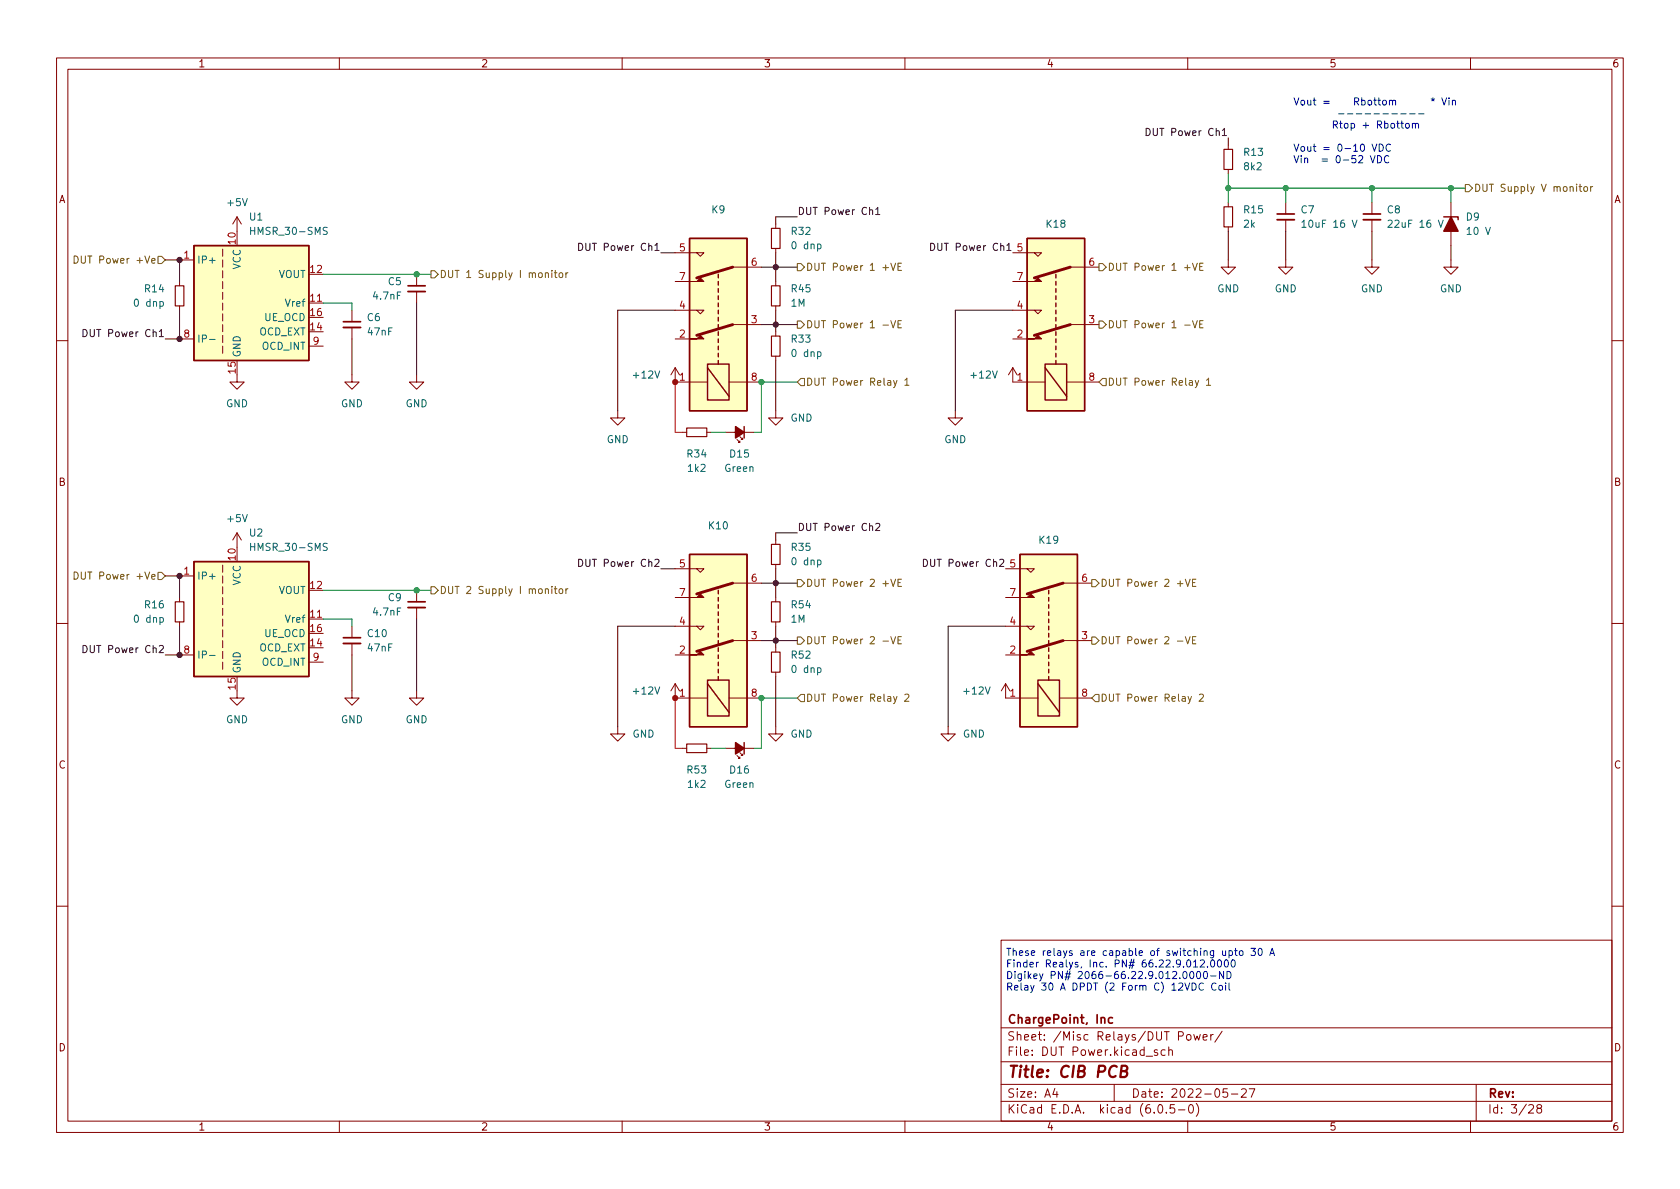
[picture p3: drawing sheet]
<svg xmlns="http://www.w3.org/2000/svg" width="297mm" height="210mm" viewBox="0 0 297 210" stroke-linecap="round" stroke-linejoin="round" font-family="sans-serif">
<g fill="none" stroke="#840000" stroke-width=".18">
<path d="M10 10.2h277v190.1h-277zM12 12.2h273v186.1h-273zM60 10.2v2M110 10.2v2M160 10.2v2M210 10.2v2M260 10.2v2M41.9 38.3v2.6M41.9 38.3l-.8 1.3M41.9 38.3l.8 1.3M137.2 39.6v.8M217.2 25.6v.8"/>
<path d="M217.2 30v.7M217.2 35.8v.8M227.3 35.8v2M227.3 38.9v2M242.6 35.8v2M242.6 38.9v2M256.5 35.8v7.6M31.7 59.9h2.6M31.7 49.8v.7M31.7 54.1v.8M31.7 46h2.6M39.4 44.1v1.2"/>
<path d="M39.4 46v1.2M39.4 47.9v1.2M39.4 49.8v1.2M39.4 51.7v1.3M39.4 53.6v1.3M39.4 55.5v1.3M39.4 57.4v1.3M39.4 59.3v1.3M54.6 53.6h2.5M62.2 54.9v2M62.2 57.9v2M73.7 48.5v2"/>
<path d="M73.7 51.6v2M119.4 54.9h5.1l-.7 .6-.6-.6M119.4 44.7h5.1l-.7 .6-.6-.6M119.4 59.9h2.5M119.4 49.8h2.5M129.5 57.4h5.1M129.5 47.2h5.1M137.2 43.9v.8M137.2 49.8v.7M137.2 54.1v.8M137.2 58.7v.7M179.1 54.9h5l-.6 .6-.6-.6"/>
<path d="M179.1 44.7h5l-.6 .6-.6-.6M179.1 59.9h2.5M179.1 49.8h2.5M189.2 57.4h5.1M189.2 47.2h5.1M217.2 46v1.2h1.2l-1.2 1.3-1.3-1.3h1.3M217.2 40.1v.8M227.3 46v1.2h1.3l-1.3 1.3-1.2-1.3h1.2M242.6 46v1.2h1.2l-1.2 1.3-1.3-1.3h1.3M256.5 46v1.2h1.3l-1.3 1.3-1.2-1.3h1.2M10 60.2h2M39.4 61.2v1.3"/>
<path d="M41.9 66.3v1.3h1.3l-1.3 1.2-1.3-1.2h1.3M54.6 61.2h2.5M62.2 66.3v1.3h1.3l-1.3 1.2-1.2-1.2h1.2M73.7 66.3v1.3h1.2l-1.2 1.2-1.3-1.2h1.3M109.2 72.6v1.3h1.3l-1.3 1.3-1.3-1.3h1.3M119.4 65v2.6h5.7M119.4 65l-.8 1.3M119.4 65l.7 1.3M120.6 76.4h.8M125 76.4h.7M128.3 76.4h5M128.9 67.6h5.7"/>
<path d="M130.3 77.7l.5 .5h-.2h.2v-.2M130.8 77.2l.5 .5h-.2h.2v-.2M137.2 72.6v1.3h1.2l-1.2 1.3-1.3-1.3h1.3M137.2 63v.7M168.9 72.6v1.3h1.3l-1.3 1.3-1.3-1.3h1.3M179.1 65v2.6h5.7M179.1 65l-.8 1.3M179.1 65l.7 1.3M188.6 67.6h5.7M285 60.2h2M39.4 99.9v1.3M41.9 94.2l-.8 1.3"/>
<path d="M41.9 94.2v2.6M41.9 94.2l.8 1.3M137.2 95.5v.8M137.2 99.8v.8M10 110.2h2M31.7 115.8h2.6M31.7 101.8h2.6M31.7 105.7v.7M31.7 110v.7M39.4 101.8v1.3M39.4 103.8v1.2M39.4 105.7v1.2"/>
<path d="M39.4 107.6v1.2M39.4 109.5v1.2M39.4 111.4v1.2M39.4 113.3v1.2M39.4 115.2v1.3M39.4 117.1v1.3M54.6 109.5h2.5M54.6 117.1h2.5M62.2 110.7v2.1M62.2 113.8v2M73.7 104.4v2M73.7 107.4v2.1"/>
<path d="M119.4 110.7h5.1l-.7 .7-.6-.7M119.4 100.6h5.1l-.7 .6-.6-.6M119.4 115.8h2.5M119.4 105.7h2.5M129.5 113.3h5.1M129.5 103.1h5.1M137.2 105.7v.7M137.2 110v.7M137.2 114.5v.8M137.2 118.9v.7M177.8 110.7h5.1l-.7 .7-.6-.7M177.8 100.6h5.1l-.7 .6-.6-.6"/>
<path d="M177.8 115.8h2.5M177.8 105.7h2.5M188 113.3h5M188 103.1h5M285 110.2h2M41.9 122.2v1.2h1.3l-1.3 1.3-1.3-1.3h1.3M62.2 122.2v1.2h1.3l-1.3 1.3-1.2-1.3h1.2M73.7 122.2v1.2h1.2l-1.2 1.3-1.3-1.3h1.3M109.2 128.5v1.3h1.3l-1.3 1.3-1.3-1.3h1.3M119.4 120.9v2.5h5.7M119.4 120.9l-.8 1.3M119.4 120.9l.7 1.3"/>
<path d="M120.6 132.3h.8M125 132.3h.7M128.3 132.3h5M128.9 123.4h5.7M130.3 133.6l.5 .5h-.2h.2v-.2M130.8 133.1l.5 .5h-.2h.2v-.3M137.2 128.5v1.3h1.2l-1.2 1.3-1.3-1.3h1.3M167.6 128.5v1.3h1.3l-1.3 1.3-1.2-1.3h1.2M177.8 120.9v2.5h5.7M177.8 120.9l-.8 1.3M177.8 120.9l.8 1.3M187.3 123.4h5.7"/>
<path d="M10 160.2h2M177 166.3h108v32h-108zM285 160.2h2M60 198.3v2M110 198.3v2M160 198.3v2M177 194.8h108M177 191.8h108M177 187.8h108M177 181.8h108M186.5 192.5l-.4 1h1M186.9 193v1"/>
<path d="M197 191.8v3M202.6 186.8h1.2M204.6 185.7l-.3-.1-.2 .2v.3l.5 .1v.4h-.5M204.9 195.4l.2-.1a.81 .81 0 0 1 .6 .7 .81 .81 0 0 1-.3 .8h-.2a.81 .81 0 0 1-.6-.6 .81 .81 0 0 1 .3-.8zM206 185.7l-.4-.1-.3 .3v.4l.1 .3h.6M206.2 196.7v.1M206.6 185.8l.3-.2 .3 .1 .1 .9M206.6 185.1v1.5M207.6 195.3h-.7v.7l.2-.1 .5 .1 .1 .2-.1 .5-.2 .1-.5-.1M208.4 183.2l.7-.1 .1-.2-.1-.3-.2-.2h-.5v1.5M208.4 196.3h1.1M209.9 183l.4-.1 .3 .3v.4l-.3 .3h-.4l-.1-.3v-.4z"/>
<path d="M210 198.3v2M210.4 195.4l.1-.1a.81 .81 0 0 1 .6 .7 .81 .81 0 0 1-.3 .8h-.2a.81 .81 0 0 1-.5-.6 .81 .81 0 0 1 .3-.8zM211.1 182.9l.3 1 .2-.7 .3 .7 .3-1M211.5 195.1a1.72 1.72 0 0 1 0 2.3M212.7 183.4l.7-.1v-.3l-.5-.1-.2 .2 .1 .8h.6M214.1 182.9v1M214.5 182.9l-.3 .1-.1 .2M216.1 182.4l-1.3 1.9M217 192.5h-.7l-.1 .7 .2-.1 .5 .1 .2 .2-.1 .5-.2 .1-.6-.1M217.7 193.5h1.2M219.5 192.7l.6-.2 .2 .2 .1 .3-1 1h1M220.9 192.5h1l-.7 1.5"/>
<path d="M260 198.3v2M261 191.8v6.5M270.3 195.5l.6-.2 .2 .2 .1 .3-1 1h1M272 196l-.3-.3 .1-.2 .2-.2 .4 .1 .2 .2-.1 .2-.6 .2-.2 .3 .1 .4 .2 .1h.3l.3-.3-.1-.4-.2-.1"/>
</g>
<path d="M198.2 189.4l.9-.1a.46 .46 0 0 0 .2-.4 .46 .46 0 0 0-.3-.4h-.7l-.2 2h.7a.53 .53 0 0 0 .5-.5 .53 .53 0 0 0-.4-.6" fill="none" stroke="#840000" stroke-width=".4"/>
<path d="M225.8 37.8h3.1M241 37.8h3.1M60.7 56.9h3.1M72.1 50.5h3.1M60.7 112.8h3.1M72.1 106.4h3.1M194.7 180.1l.2-.2 .4 .1v.9M196.7 180l-.4-.1-.3 .3v.4l.1 .3h.6" fill="none" stroke="#840000" stroke-width=".3"/>
<path d="M225.8 38.9h3.1M241 38.9h3.1M60.7 57.9h3.1M72.1 51.6h3.1M60.7 113.8h3.1M72.1 107.4h3.1" fill="none" stroke="#840000" stroke-width=".33"/>
<path d="M216.4 36.6h1.5v3.5h-1.5zM216.4 26.4h1.5v3.6h-1.5zM31 50.5h1.5v3.6h-1.5zM136.4 40.4h1.5v3.5h-1.5zM136.4 50.5h1.5v3.6h-1.5zM136.4 59.4h1.5v3.6h-1.5zM121.4 75.7h3.6v1.5h-3.6zM136.4 96.3h1.5v3.5h-1.5zM31 106.4h1.5v3.6h-1.5zM136.4 115.3h1.5v3.6h-1.5zM136.4 106.4h1.5v3.6h-1.5zM121.4 131.6h3.6v1.5h-3.6z" fill="none" stroke="#840000" stroke-width=".2"/>
<g fill="#ffffc2" stroke="#ffffc2" stroke-width=".18">
<path d="M121.9 42.2h10.2v30.4h-10.2z"/>
<path d="M121.9 98h10.2v30.5h-10.2z"/>
<path d="M34.3 99.3h20.3v20.3h-20.3z"/>
<path d="M180.3 98h10.2v30.5h-10.2z"/>
<path d="M181.6 42.2h10.2v30.4h-10.2z"/>
<path d="M34.3 43.4h20.3v20.3h-20.3z"/>
</g>
<g fill="none" stroke="#840000" stroke-width=".25">
<path d="M255.3 38.3h2.5v.6M34.3 43.4h20.3v20.3h-20.3zM121.9 42.2h10.2v30.4h-10.2zM127 48.5v.6M127 49.8v.6M127 51v.7M127 52.3v.7M127 53.6v.6M127 54.9v.6M127 56.1v.7M127 57.4v.6M127 58.7v.6"/>
<path d="M127 59.9v.7M181.6 42.2h10.2v30.4h-10.2zM186.7 48.5v.6M186.7 49.8v.6M186.7 51v.7M186.7 52.3v.7M186.7 53.6v.6M186.7 54.9v.6M186.7 56.1v.7M186.7 57.4v.6M186.7 58.7v.6M186.7 59.9v.7"/>
<path d="M125.1 64.4h3.8v6.3h-3.8zM125.1 65l3.8 5.1M127 61.2v.6M127 62.5v.6M127 63.7v.7M131.6 75.4v2.1M184.8 64.4h3.8v6.3h-3.8zM184.8 65l3.8 5.1M186.7 61.2v.6M186.7 62.5v.6M186.7 63.7v.7M34.3 99.3h20.3v20.3h-20.3z"/>
<path d="M121.9 98h10.2v30.5h-10.2zM180.3 98h10.2v30.5h-10.2zM127 104.4v.6M127 105.7v.6M127 106.9v.7M127 108.2v.6M127 109.5v.6M127 110.7v.7M127 112v.6M127 113.3v.6M127 114.5v.7M127 115.8v.7"/>
<path d="M127 117.1v.6M127 118.4v.6M127 119.6v.7M185.4 104.4v.6M185.4 105.7v.6M185.4 106.9v.7M185.4 108.2v.6M185.4 109.5v.6M185.4 110.7v.7M185.4 112v.6M185.4 113.3v.6M185.4 114.5v.7"/>
<path d="M185.4 115.8v.7M185.4 117.1v.6M185.4 118.4v.6M185.4 119.6v.7M125.1 120.3h3.8v6.3h-3.8zM125.1 120.9l3.8 5.1M131.6 131.3v2M183.5 120.3h3.8v6.3h-3.8zM183.5 120.9l3.8 5.1"/>
</g>
<path d="M129.5 57.4l-6.3 1.9M129.5 47.2l-6.3 1.9M189.2 57.4l-6.3 1.9M189.2 47.2l-6.3 1.9M129.5 113.3l-6.3 1.9M129.5 103.1l-6.3 1.9M188 113.3l-6.4 1.9M188 103.1l-6.4 1.9" fill="none" stroke="#840000" stroke-width=".51"/>
<g fill="#840000" stroke="#840000" stroke-width=".18">
<path d="M121.9 59.9h1.3l.6-.6 .7 .6z"/>
<path d="M121.9 49.8h1.3l.6-.7 .7 .7z"/>
<path d="M121.9 115.8h1.3l.6-.6 .7 .6z"/>
<path d="M121.9 105.7h1.3l.6-.7 .7 .7z"/>
<path d="M180.3 115.8h1.3l.6-.6 .7 .6z"/>
<path d="M180.3 105.7h1.3l.6-.7 .7 .7z"/>
<path d="M181.6 59.9h1.3l.6-.6 .6 .6z"/>
<path d="M181.6 49.8h1.3l.6-.7 .6 .7z"/>
</g>
<g fill="#840000" stroke="#840000" stroke-width=".25">
<path d="M130 131.3l1.6 1-1.6 1z"/>
<path d="M256.5 38.3l1.3 2.6h-2.5z"/>
<path d="M130 75.4l1.6 1-1.6 1.1z"/>
</g>
<path d="M230.2 39.3l.4-.4v1.3M239.1 38.9l.4 1.3 .4-1.3M245.4 39l.5-.1 .3 .4-.8 .9h.8M254.3 38.9l.4 1.3 .5-1.3M230.2 40.2h.7M37.1 60h.9M37.1 115.9h.9" fill="none" stroke="#006464" stroke-width=".18"/>
<g fill="none" stroke="#725600" stroke-width=".18">
<path d="M259.1 32.6h.6l.6 .7-.6 .6h-.6zM278.8 32.6v.1M278.8 33v.8M279.2 33h.5M279.4 32.6v1.1l.3 .1M280.1 33.1l.4-.1 .2 .2v.4l-.2 .2h-.4l-.1-.2zM281.2 33v.8M281.6 33l-.4 .2M13.1 45.3a.64 .64 0 0 1 .7 .6 .64 .64 0 0 1-.7 .6zM27.9 45.3h.7l.6 .7-.6 .6h-.7zM76.2 47.9h.6l.7 .6-.7 .6h-.6zM96.4 48.4l.2-.2 .3 .1 .1 .8"/>
<path d="M97.6 47.8v.1M97.6 48.2v.9M98 48.2h.5M98.2 47.8v1.1l.3 .2M98.9 48.4l.2-.2 .3 .2 .1 .4-.1 .2-.3 .1-.2-.1zM100.1 48.2v.9M100.4 48.2l-.3 .3M141 46.6h.6l.6 .6-.6 .7h-.6zM141 56.8h.6l.6 .6-.6 .6h-.6zM156.1 57.5h1M157.5 46.5l.4 1.3 .5-1.3M157.5 56.7l.4 1.3 .5-1.3"/>
<path d="M158.8 47.1h.4M158.8 57.3h.4M159.4 46.5h-.6v1.3h.6M159.4 56.7h-.6v1.3h.6M194.3 46.6h.6l.7 .6-.7 .7h-.6zM194.3 56.8h.6l.7 .6-.7 .6h-.6zM209.5 57.5h.9M210.8 46.5l.5 1.3 .4-1.3M210.8 56.7l.5 1.3 .4-1.3M212.1 47.1h.4M212.1 57.3h.4M212.7 46.5h-.6v1.3h.6"/>
<path d="M212.7 56.7h-.6v1.3h.6M141.6 66.9h.6v1.3h-.6l-.6-.6zM158.6 67.3l-.4 1.1-.2 .2M160 67.2l.3-.3v1.2M160 68.1h.7M194.9 66.9h.7v1.3h-.7l-.6-.6zM211.9 67.3l-.4 1.1-.2 .2M213.3 67.2l.4-.3v1.2M213.3 68.1h.8M13.1 101.2a.64 .64 0 0 1 .7 .6 .64 .64 0 0 1-.7 .6zM27.9 101.2h.7l.6 .6-.6 .7h-.7zM76.2 103.8h.6l.7 .6-.7 .6h-.6z"/>
<path d="M96.4 104.2l.2-.1 .3 .1 .1 .8M97.6 103.7v.1M97.6 104.1v.9M98 104.1h.5M98.2 103.7v1.1l.3 .2M98.9 104.2l.2-.1 .3 .1 .1 .5-.1 .2-.3 .1-.2-.2zM100.1 104.1v.9M100.4 104.1l-.3 .3M141 102.5h.6l.6 .6-.6 .7h-.6zM141 112.6h.6l.6 .7-.6 .6h-.6zM156.1 113.4h1M157.5 102.4l.4 1.3 .5-1.3"/>
<path d="M157.5 112.6l.4 1.3 .5-1.3M158.8 103h.4M158.8 113.2h.4M159.4 102.4h-.6v1.3h.6M159.4 112.6h-.6v1.3h.6M193 112.6h.7l.6 .7-.6 .6h-.7zM193 102.5h.7l.6 .6-.6 .7h-.7zM208.2 113.4h1M209.6 112.6l.4 1.3 .4-1.3M209.6 102.4l.4 1.3 .4-1.3M210.8 103h.5M210.8 113.2h.5"/>
<path d="M211.4 112.6h-.6v1.3h.6M211.4 102.4h-.6v1.3h.6M141.6 122.8h.6v1.3h-.6l-.6-.7zM158.6 123.2l-.4 1.1-.2 .1M160 122.9l.5-.2 .2 .4-.8 .9h.8M193.7 122.8h.6v1.3h-.6l-.7-.7zM210.7 123.2l-.5 1.1-.1 .1M212.1 122.9l.4-.2 .3 .4-.8 .9h.8"/>
</g>
<path d="M153.7 37.2l.2-.1 .3 .1 .1 .7M154.8 37l.4-.3v1.2M154.8 37.9h.8M202.6 22.7a.64 .64 0 0 1 .8 .6 .64 .64 0 0 1-.8 .7zM14.7 58.3a.64 .64 0 0 1 .7 .6 .64 .64 0 0 1-.7 .6zM102.3 43a.64 .64 0 0 1 .7 .7 .64 .64 0 0 1-.7 .6zM164.5 43a.64 .64 0 0 1 .8 .7 .64 .64 0 0 1-.8 .6zM102.3 98.9a.64 .64 0 0 1 .7 .6 .64 .64 0 0 1-.7 .7zM154.8 92.7l.5-.2 .3 .4-.8 .9h.8M163.3 98.9a.64 .64 0 0 1 .7 .6 .64 .64 0 0 1-.7 .7zM14.7 114.1a.64 .64 0 0 1 .7 .7 .64 .64 0 0 1-.7 .6z" fill="none" stroke="#0f0f0f" stroke-width=".18"/>
<g fill="none" stroke="#0000c2" stroke-width=".18">
<path d="M234.1 17.9h.9M234.1 18.3h.9M242.9 17.7h.5M243.1 17.3v1.1l.3 .2M243.6 17.7h.5M243.8 17.3v1.1l.3 .2M244.6 17.8l.3-.1 .2 .3v.3l-.2 .3-.3-.1-.1-.2zM253 17.5l.4 .1 .3-.1M253.2 17.8l.2-.2 .1 .2M253.4 17.3v.3M254.9 17.3l.4 1.3 .5-1.3M256.2 17.3v.1"/>
<path d="M256.2 17.7v.9M256.8 17.8l.2-.1 .3 .1v.8M256.8 17.7v.9M236.7 20.1h.9M238.2 20.1h1M239.8 20.1h1M241.4 20.1h.9M242.3 27.5l.4 1.3 .4-1.3M242.6 25.5l.4 1.2 .4-1.2M242.9 20.1h1M243.6 27.5a.64 .64 0 0 1 .7 .7 .64 .64 0 0 1-.7 .6zM243.9 25.5a.64 .64 0 0 1 .7 .6 .64 .64 0 0 1-.7 .6z"/>
<path d="M244.5 20.1h1M244.8 21.9l.4-.1 .2 .3-.1 .5h-.5M245.5 27.6a.6 .6 0 0 0-.8 .5 .6 .6 0 0 0 .6 .7l.2-.1M245.9 25.6a.6 .6 0 0 0-.9 .4 .6 .6 0 0 0 .6 .7l.3-.1M246 21.9l.3-.1 .3 .3v.3l-.3 .3-.3-.1-.1-.2zM246.1 20.1h1M246.9 21.8h.5M247.1 21.4v1.1l.3 .2M247.7 20.1h.9M247.7 21.8h.4M247.8 21.4v1.1l.3 .2M248.6 21.9l.3-.1 .3 .3v.3l-.3 .3-.3-.1-.1-.2z"/>
<path d="M249.2 20.1h1M249.7 21.9l.2-.1 .3 .1 .1 .8M249.7 21.8v.9M250.3 22l.1-.2 .4 .1v.8M250.8 20.1h1M210.5 171.9l.2-.1a.68 .68 0 0 1 .4 .6 .68 .68 0 0 1-.4 .7l-.2-.2-.1-.3zM210.8 173.8a.64 .64 0 0 1 .7 .7 .64 .64 0 0 1-.7 .6zM211 170.1l.4-.4v1.3M211 171h.7M211.7 171.8h.2a.68 .68 0 0 1 .4 .6 .68 .68 0 0 1-.4 .7 .84 .84 0 0 1-.2-1.3zM212.2 169.9l.5-.2 .3 .4-.8 .9h.8M212.8 173.9a.6 .6 0 0 0-.9 .5 .6 .6 0 0 0 .6 .7l.3-.1"/>
<path d="M213 171.8h.1a.68 .68 0 0 1 .4 .6 .68 .68 0 0 1-.4 .7 .84 .84 0 0 1-.1-1.3zM213.5 170.9v.1M214 172.6h1M214.2 169.8l.1-.1a.68 .68 0 0 1 .5 .7 .68 .68 0 0 1-.5 .6 .84 .84 0 0 1-.1-1.2zM215 173.9a.6 .6 0 0 0-.8 .5 .6 .6 0 0 0 .6 .7l.2-.1M215.4 169.9l.2-.2a.68 .68 0 0 1 .4 .7 .68 .68 0 0 1-.4 .6l-.2-.1-.1-.4zM215.6 174.3h.3l.3 .2v.4l-.3 .2-.3-.1-.1-.1zM216.2 168.1v.8l.3 .1 .2-.2M216.3 171.8v1.3l-.7-1.3v1.3M216.6 169.8l.2-.1a.68 .68 0 0 1 .4 .7 .68 .68 0 0 1-.4 .6 .84 .84 0 0 1-.2-1.2zM216.7 173.8v.1M216.7 168.1v.9"/>
<path d="M216.7 174.3v.8M216.9 171.8a.64 .64 0 0 1 .8 .6 .64 .64 0 0 1-.8 .7zM217.3 168.2l.4-.1 .2 .3-.1 .5h-.5M217.3 173.8v1.1l.2 .2M217.3 168.1v1.3M217.8 169.9l.2-.2a.68 .68 0 0 1 .4 .7 .68 .68 0 0 1-.4 .6l-.2-.1-.1-.4zM218.3 168.1h.5M218.5 167.7v1.1l.3 .2M219.2 168.2l.3-.1 .3 .3v.3l-.3 .3-.3-.1-.1-.2zM221.2 167.7h.8l-.5 .5 .4 .1v.5l-.2 .2-.5-.2M222.6 167.8l.1-.1a.68 .68 0 0 1 .5 .6 .68 .68 0 0 1-.5 .7 .84 .84 0 0 1-.1-1.2zM224.5 169l.4-1.3 .5 1.3"/>
<path d="M224.6 168.6h.6"/>
</g>
<g fill="none" stroke="#480000" stroke-width=".18">
<path d="M141 38.3h-3.8v1.3M217.2 24.4v1.2M29.2 46h2.5v3.8M31.7 54.9v5h-2.5M62.2 59.9v6.4M73.7 53.6v12.7M116.8 44.7h2.6M119.4 54.9h-10.2v17.7M134.6 47.2h6.4M134.6 57.4h6.4M137.2 44.7v5.1M137.2 54.9v3.8"/>
<path d="M179.1 54.9h-10.2v17.7M217.2 40.9v5.1M227.3 40.9v5.1M242.6 40.9v5.1M256.5 43.4v2.6M137.2 63.7v8.9M141 94.2h-3.8v1.3M29.2 101.8h2.5v3.9M31.7 110.7v5.1h-2.5M62.2 115.8v6.4M73.7 109.5v12.7M116.8 100.6h2.6"/>
<path d="M119.4 110.7h-10.2v17.8M134.6 103.1h6.4M134.6 113.3h6.4M137.2 100.6v5.1M137.2 110.7v3.8M137.2 119.6v8.9M177.8 110.7h-10.2v17.8"/>
</g>
<g fill="none" stroke="#009600" stroke-width=".18">
<path d="M217.2 33.3h41.9M217.2 30.7v5.1M227.3 33.3v2.5M242.6 33.3v2.5M256.5 33.3v2.5M57.1 53.6h5.1v1.3M57.1 48.5h19.1M125.7 76.4h2.6M141 67.6h-6.4v8.8h-1.3M57.1 109.5h5.1v1.2M57.1 104.4h19.1M125.7 132.3h2.6"/>
<path d="M141 123.4h-6.4v8.9h-1.3"/>
</g>
<path d="M119.4 67.6v8.8h1.2M119.4 123.4v8.9h1.2" fill="none" stroke="#c20000" stroke-width=".18"/>
<g fill="#009600" stroke="#009600" stroke-width=".18">
<circle cx="134.6" cy="67.6" r=".46"/>
<circle cx="73.7" cy="48.5" r=".46"/>
<circle cx="73.7" cy="104.4" r=".46"/>
<circle cx="242.6" cy="33.3" r=".46"/>
<circle cx="227.3" cy="33.3" r=".46"/>
<circle cx="256.5" cy="33.3" r=".46"/>
<circle cx="217.2" cy="33.3" r=".46"/>
<circle cx="134.6" cy="123.4" r=".46"/>
</g>
<g fill="#c20000" stroke="#c20000" stroke-width=".18">
<circle cx="119.4" cy="67.6" r=".46"/>
<circle cx="119.4" cy="123.4" r=".46"/>
</g>
<g fill="#480000" stroke="#480000" stroke-width=".18">
<circle cx="137.2" cy="57.4" r=".46"/>
<circle cx="137.2" cy="47.2" r=".46"/>
<circle cx="31.7" cy="59.9" r=".46"/>
<circle cx="31.7" cy="46" r=".46"/>
<circle cx="31.7" cy="101.8" r=".46"/>
<circle cx="31.7" cy="115.8" r=".46"/>
<circle cx="137.2" cy="103.1" r=".46"/>
<circle cx="137.2" cy="113.3" r=".46"/>
</g>
<text font-size="2.8" fill="#840000" x="178" y="190.6">Title: CIB PCB</text>
<g font-size="2.1" fill="#840000">
<text x="178" y="184">Sheet: /Misc Relays/DUT Power/</text>
<text x="178" y="181">ChargePoint, Inc</text>
<text x="178" y="186.7">File: DUT Power.kicad_sch</text>
<text x="178" y="196.9">KiCad E.D.A. kicad (6.0.5-0)</text>
<text x="178" y="194.1">Size: A4</text>
<text x="200" y="194.1">Date: 2022-05-27</text>
<text x="263" y="194.1">Rev:</text>
<text x="263" y="196.9">Id: 3/28</text>
</g>
<g font-size="1.8" fill="#840000">
<text x="35" y="11.9">1</text>
<text x="85" y="11.9">2</text>
<text x="135" y="11.9">3</text>
<text x="185" y="11.9">4</text>
<text x="235" y="11.9">5</text>
<text x="285" y="11.9">6</text>
<text x="10.3" y="35.9">A</text>
<text x="285.3" y="35.9">A</text>
<text x="10.3" y="85.9">B</text>
<text x="285.3" y="85.9">B</text>
<text x="10.3" y="135.9">C</text>
<text x="285.3" y="135.9">C</text>
<text x="10.3" y="185.9">D</text>
<text x="285.3" y="185.9">D</text>
<text x="35" y="199.9">1</text>
<text x="85" y="199.9">2</text>
<text x="135" y="199.9">3</text>
<text x="185" y="199.9">4</text>
<text x="235" y="199.9">5</text>
<text x="285" y="199.9">6</text>
</g>
<g font-size="1.8" fill="#0000c2">
<text x="228.6" y="18.6">Vout =</text>
<text x="232" y="22.7">Rtop + Rbottom</text>
<text x="235.7" y="18.6">Rbottom</text>
<text x="245.4" y="18.6">* Vin</text>
<text x="228.6" y="26.8">Vout = 0-10 VDC</text>
<text x="228.6" y="28.9">Vin = 0-52 VDC</text>
<text x="177.8" y="169">These relays are capable of switching upto 30 A</text>
<text x="177.8" y="171.1">Finder Realys, Inc. PN# 66.22.9.012.0000</text>
<text x="177.8" y="173.1">Digikey PN# 2066-66.22.9.012.0000-ND</text>
<text x="177.8" y="175.2">Relay 30 A DPDT (2 Form C) 12VDC Coil</text>
</g>
<g font-size="1.8" fill="#0f0f0f">
<text x="203.9" y="24">DUT Power Ch1</text>
<text x="141" y="38">DUT Power Ch1</text>
<text x="103.6" y="44.3">DUT Power Ch1</text>
<text x="165.8" y="44.3">DUT Power Ch1</text>
<text x="15.9" y="59.6">DUT Power Ch1</text>
<text x="141" y="93.9">DUT Power Ch2</text>
<text x="103.6" y="100.2">DUT Power Ch2</text>
<text x="164.5" y="100.2">DUT Power Ch2</text>
<text x="15.9" y="115.5">DUT Power Ch2</text>
</g>
<g font-size="1.8" fill="#006464">
<text x="220" y="27.6">R13</text>
<text x="220" y="30.1">8k2</text>
<text x="40.3" y="36.4">+5V</text>
<text x="44.1" y="39">U1</text>
<text x="44.8" y="41.5">HMSR_30-SMS</text>
<text x="125.9" y="37.7">K9</text>
<text x="140" y="41.5">R32</text>
<text x="185.1" y="40.3">K18</text>
<text x="219.9" y="40.3">2k</text>
<text x="220" y="37.7">R15</text>
<text x="230.1" y="37.7">C7</text>
<text x="230.9" y="40.3">10uF 16 V</text>
<text x="245.3" y="37.7">C8</text>
<text x="246.1" y="40.3">22uF 16 V</text>
<text x="259.3" y="39">D9</text>
<text x="259.6" y="41.5">10 V</text>
<text x="34.8" y="46.6">IP+</text>
<text x="42.5" y="47.7" transform="rotate(-90 42.5 47.7)">VCC</text>
<text x="140.2" y="44.1">0 dnp</text>
<text x="25.7" y="51.7">R14</text>
<text x="49.2" y="49.1">VOUT</text>
<text x="66.1" y="53">4.7nF</text>
<text x="68.7" y="50.4">C5</text>
<text x="140" y="51.7">R45</text>
<text x="215.2" y="51.7">GND</text>
<text x="225.4" y="51.7">GND</text>
<text x="240.6" y="51.7">GND</text>
<text x="254.6" y="51.7">GND</text>
<text x="24" y="54.2">0 dnp</text>
<text x="45.7" y="59.3">OCD_EXT</text>
<text x="46.7" y="56.8">UE_OCD</text>
<text x="50.7" y="54.2">Vref</text>
<text x="65" y="56.8">C6</text>
<text x="65.1" y="59.3">47nF</text>
<text x="139.9" y="54.2">1M</text>
<text x="34.8" y="60.6">IP-</text>
<text x="42.5" y="63.2" transform="rotate(-90 42.5 63.2)">GND</text>
<text x="46.3" y="61.8">OCD_INT</text>
<text x="140" y="60.6">R33</text>
<text x="140.2" y="63.1">0 dnp</text>
<text x="112.1" y="66.9">+12V</text>
<text x="171.8" y="66.9">+12V</text>
<text x="39.9" y="72">GND</text>
<text x="60.3" y="72">GND</text>
<text x="71.7" y="72">GND</text>
<text x="139.7" y="74.5">GND</text>
<text x="107.3" y="78.4">GND</text>
<text x="121.6" y="80.9">R34</text>
<text x="121.7" y="83.4">1k2</text>
<text x="128.2" y="83.4">Green</text>
<text x="129.1" y="80.9">D15</text>
<text x="166.9" y="78.4">GND</text>
<text x="40.3" y="92.3">+5V</text>
<text x="44.1" y="94.9">U2</text>
<text x="125.4" y="93.6">K10</text>
<text x="44.8" y="97.4">HMSR_30-SMS</text>
<text x="140" y="97.4">R35</text>
<text x="140.2" y="99.9">0 dnp</text>
<text x="183.8" y="96.1">K19</text>
<text x="25.7" y="107.6">R16</text>
<text x="34.8" y="102.5">IP+</text>
<text x="42.5" y="103.6" transform="rotate(-90 42.5 103.6)">VCC</text>
<text x="49.2" y="105">VOUT</text>
<text x="68.7" y="106.3">C9</text>
<text x="140" y="107.6">R54</text>
<text x="24" y="110.1">0 dnp</text>
<text x="46.7" y="112.6">UE_OCD</text>
<text x="50.7" y="110.1">Vref</text>
<text x="65.1" y="112.6">C10</text>
<text x="66.1" y="108.8">4.7nF</text>
<text x="139.9" y="110.1">1M</text>
<text x="34.8" y="116.5">IP-</text>
<text x="42.5" y="119.1" transform="rotate(-90 42.5 119.1)">GND</text>
<text x="45.7" y="115.2">OCD_EXT</text>
<text x="46.3" y="117.7">OCD_INT</text>
<text x="65.1" y="115.2">47nF</text>
<text x="140" y="116.5">R52</text>
<text x="140.2" y="119">0 dnp</text>
<text x="112.1" y="122.8">+12V</text>
<text x="170.6" y="122.8">+12V</text>
<text x="39.9" y="127.9">GND</text>
<text x="60.3" y="127.9">GND</text>
<text x="71.7" y="127.9">GND</text>
<text x="111.8" y="130.4">GND</text>
<text x="139.7" y="130.4">GND</text>
<text x="170.2" y="130.4">GND</text>
<text x="121.6" y="136.8">R53</text>
<text x="129.1" y="136.8">D16</text>
<text x="121.7" y="139.3">1k2</text>
<text x="128.2" y="139.3">Green</text>
</g>
<g font-size="1.8" fill="#725600">
<text x="260.5" y="33.9">DUT Supply V monitor</text>
<text x="14.6" y="46.6">DUT Power +Ve</text>
<text x="142.4" y="47.9">DUT Power 1 +VE</text>
<text x="195.8" y="47.9">DUT Power 1 +VE</text>
<text x="77.7" y="49.1">DUT 1 Supply I monitor</text>
<text x="142.4" y="58">DUT Power 1 -VE</text>
<text x="195.8" y="58">DUT Power 1 -VE</text>
<text x="142.4" y="68.2">DUT Power Relay 1</text>
<text x="195.8" y="68.2">DUT Power Relay 1</text>
<text x="14.6" y="102.5">DUT Power +Ve</text>
<text x="77.7" y="105">DUT 2 Supply I monitor</text>
<text x="142.4" y="103.8">DUT Power 2 +VE</text>
<text x="194.5" y="103.8">DUT Power 2 +VE</text>
<text x="142.4" y="113.9">DUT Power 2 -VE</text>
<text x="194.5" y="113.9">DUT Power 2 -VE</text>
<text x="142.4" y="124.1">DUT Power Relay 2</text>
<text x="194.5" y="124.1">DUT Power Relay 2</text>
</g>
<g font-size="1.8" fill="#a90000">
<text x="32.5" y="45.7">1</text>
<text x="41.7" y="43.1" transform="rotate(-90 41.7 43.1)">10</text>
<text x="120.2" y="44.4">5</text>
<text x="132.9" y="47">6</text>
<text x="179.8" y="44.4">5</text>
<text x="192.5" y="47">6</text>
<text x="54.9" y="53.3">11</text>
<text x="54.9" y="48.3">12</text>
<text x="120.2" y="49.5">7</text>
<text x="179.8" y="49.5">7</text>
<text x="32.5" y="59.7">8</text>
<text x="54.9" y="58.4">14</text>
<text x="54.9" y="55.9">16</text>
<text x="120.2" y="59.7">2</text>
<text x="120.2" y="54.6">4</text>
<text x="132.9" y="57.1">3</text>
<text x="179.8" y="59.7">2</text>
<text x="179.8" y="54.6">4</text>
<text x="192.5" y="57.1">3</text>
<text x="55.4" y="61">9</text>
<text x="41.7" y="66" transform="rotate(-90 41.7 66)">15</text>
<text x="120.2" y="67.3">1</text>
<text x="132.9" y="67.3">8</text>
<text x="179.8" y="67.3">1</text>
<text x="192.5" y="67.3">8</text>
<text x="32.5" y="101.6">1</text>
<text x="41.7" y="99" transform="rotate(-90 41.7 99)">10</text>
<text x="120.2" y="100.3">5</text>
<text x="178.6" y="100.3">5</text>
<text x="54.9" y="104.1">12</text>
<text x="120.2" y="105.4">7</text>
<text x="132.9" y="102.9">6</text>
<text x="178.6" y="105.4">7</text>
<text x="191.3" y="102.9">6</text>
<text x="54.9" y="109.2">11</text>
<text x="54.9" y="111.8">16</text>
<text x="120.2" y="110.5">4</text>
<text x="132.9" y="113">3</text>
<text x="178.6" y="110.5">4</text>
<text x="191.3" y="113">3</text>
<text x="32.5" y="115.6">8</text>
<text x="54.9" y="114.3">14</text>
<text x="55.4" y="116.8">9</text>
<text x="120.2" y="115.6">2</text>
<text x="178.6" y="115.6">2</text>
<text x="41.7" y="121.9" transform="rotate(-90 41.7 121.9)">15</text>
<text x="120.2" y="123.2">1</text>
<text x="132.9" y="123.2">8</text>
<text x="178.6" y="123.2">1</text>
<text x="191.3" y="123.2">8</text>
</g>
</svg>
